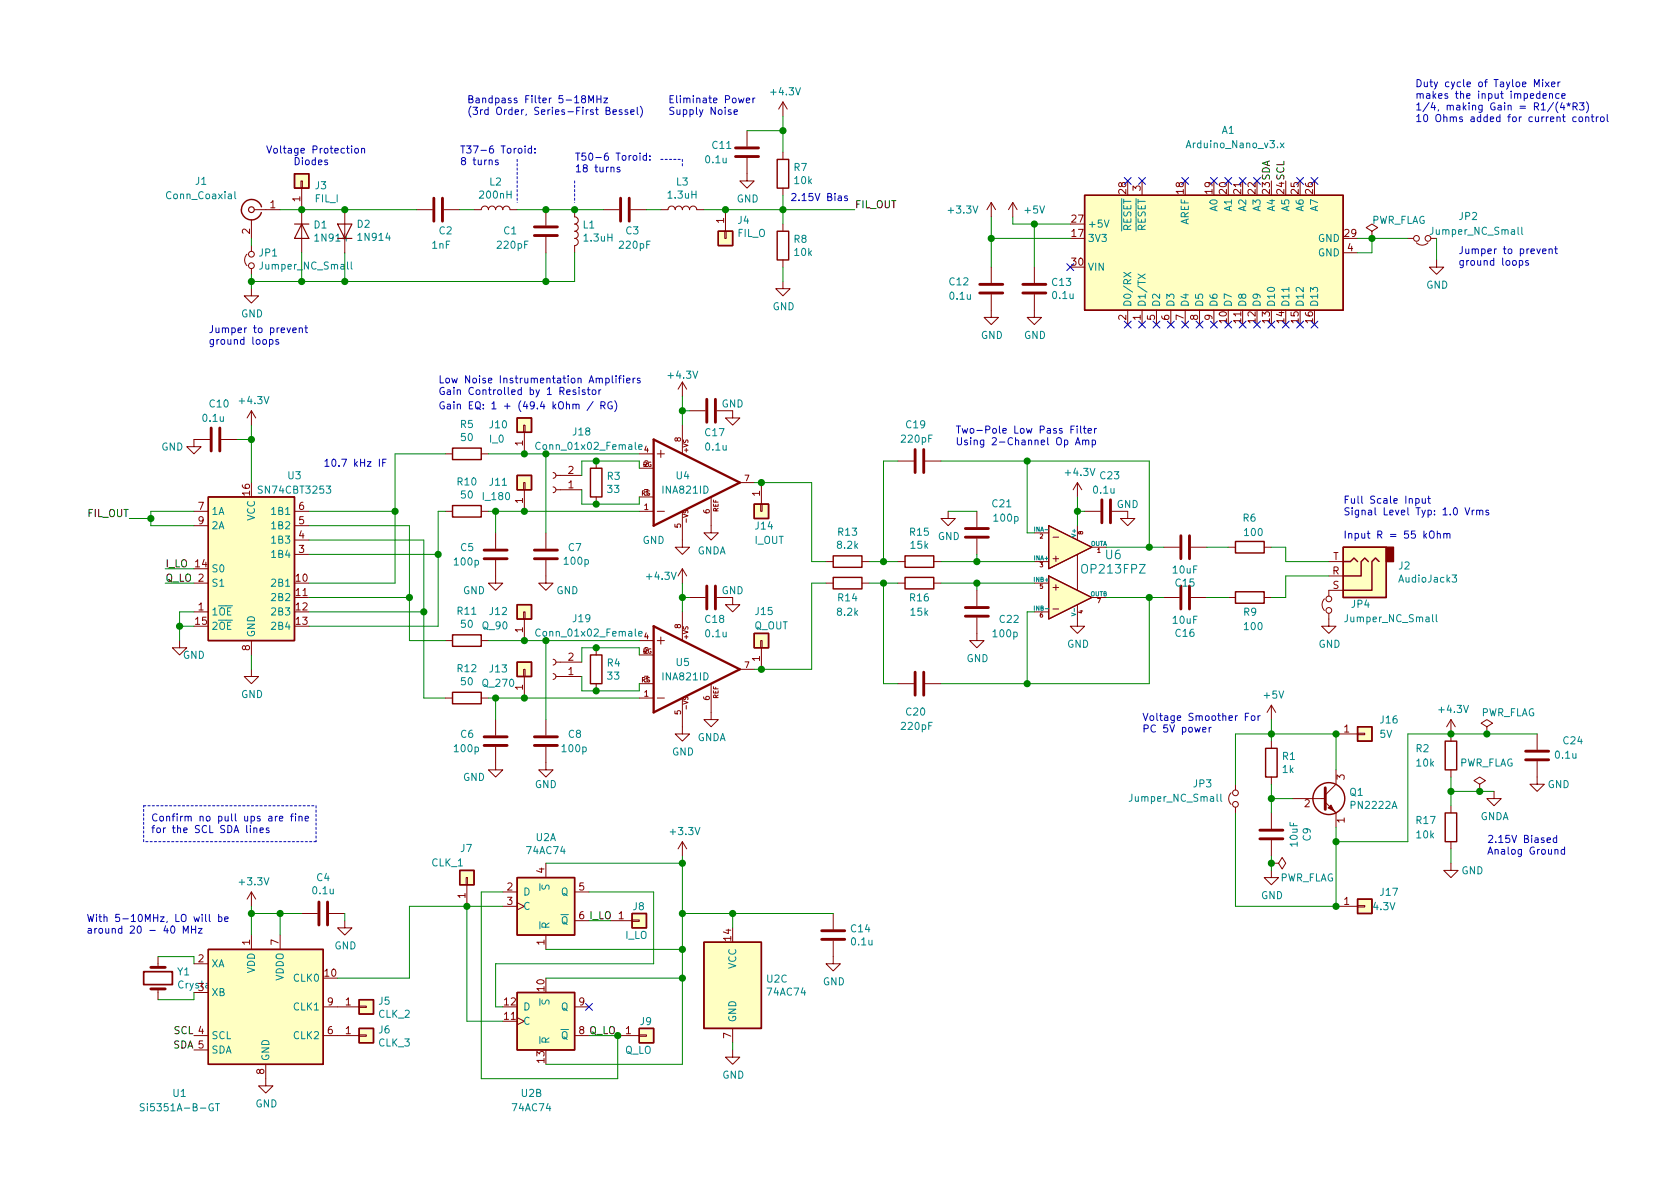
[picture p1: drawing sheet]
<svg xmlns="http://www.w3.org/2000/svg" width="297mm" height="210mm" viewBox="0 0 297 210" stroke-linecap="round" stroke-linejoin="round" font-family="sans-serif">
<g fill="none" stroke="#840000" stroke-width=".51">
<path d="M76.7 35v4.1M78.2 35v4.1M109.7 35v4.1M111.3 35v4.1M130 27.7h4.1M130 26.2h4.1M94.5 40.1h4.1M94.5 41.7h4.1M173.2 51.8h4.1M173.2 50.3h4.1M180.8 51.8h4.1M180.8 50.3h4.1"/>
<path d="M37.3 75.7v4.1M38.9 75.7v4.1M125 70.6v4.1M126.5 70.6v4.1M161.8 79.5v4.1M163.3 79.5v4.1M85.6 98.8h4.1M85.6 97.3h4.1M94.5 98.8h4.1M94.5 97.3h4.1M170.7 93.5h4.1M170.7 95h4.1"/>
<path d="M194.8 88.4v4.1M196.3 88.4v4.1M208.8 94.7v4.1M210.3 94.7v4.1M125 103.6v4.1M126.5 103.6v4.1M161.8 118.9v4M163.3 118.9v4M170.7 109h4.1M170.7 107.4h4.1M208.8 103.6v4.1M210.3 103.6v4.1"/>
<path d="M85.6 131.8h4.1M85.6 130.3h4.1M94.5 131.8h4.1M94.5 130.3h4.1M234.3 139.3v3.8M269.7 132.8h4.1M269.7 134.4h4.1M56.4 159.5v4.1M57.9 159.5v4.1M222.8 146.8h4M222.8 148.3h4M26.7 171.1h2.5"/>
<path d="M26.7 174.9h2.5M145.3 166.1h4.1M145.3 164.6h4.1"/>
</g>
<g fill="none" stroke="#840000" stroke-width=".18">
<path d="M138.4 18v2.6M138.4 18l-.7 1.3M138.4 18l.8 1.3M44.4 38.9v3.3M45 37.1h4.5M53.2 32h.3v1.3h-.3zM53.3 33.3v11.4M61 37.1v7.6M73.7 37.1h2.8M78.5 37.1h2.8M83.8 37.1h1.3a.63 .63 0 0 1 .6-.7 .63 .63 0 0 1 .7 .7 .63 .63 0 0 1 .6-.7 .63 .63 0 0 1 .6 .7 .63 .63 0 0 1 .7-.7 .63 .63 0 0 1 .6 .7 .63 .63 0 0 1 .6-.7 .63 .63 0 0 1 .7 .7h1.2M96.5 37.1v2.8"/>
<path d="M101.6 37.1v1.2a.63 .63 0 0 1 .6 .7 .63 .63 0 0 1-.6 .6 .63 .63 0 0 1 .6 .7 .63 .63 0 0 1-.6 .6 .63 .63 0 0 1 .6 .6 .63 .63 0 0 1-.6 .7 .63 .63 0 0 1 .6 .6 .63 .63 0 0 1-.6 .6v1.3M106.7 37.1h2.8M111.5 37.1h2.8M116.8 37.1h1.3a.63 .63 0 0 1 .6-.7 .63 .63 0 0 1 .7 .7 .63 .63 0 0 1 .6-.7 .63 .63 0 0 1 .6 .7 .63 .63 0 0 1 .7-.7 .63 .63 0 0 1 .6 .7 .63 .63 0 0 1 .7-.7 .63 .63 0 0 1 .6 .7h1.3M128.3 37.1v3.8M132.1 27.9v4.1h1.2l-1.2 1.3-1.3-1.3h1.3M132.1 23.1v2.8M138.4 26.9v1.3M138.4 33.3v1.2M138.4 39.6v1.3M175.3 35.8v2.5M175.3 35.8l-.8 1.3"/>
<path d="M175.3 35.8l.7 1.3M179.1 35.8l-.8 1.3M179.1 35.8v2.5M179.1 35.8l.7 1.3M201.9 32v2.5M43.7 45a1.41 1.41 0 0 0 0 2M44.4 51v1.3h1.3l-1.3 1.3-1.2-1.3h1.2M44.4 43.4v1M44.4 47.5v1M96.5 41.9v2.8M128.1 40.9h.3v1.3h-.3zM138.4 49.8v1.2h1.3l-1.3 1.3-1.2-1.3h1.2"/>
<path d="M138.4 46v1.2M175.3 52.1v4h1.2l-1.2 1.3-1.3-1.3h1.3M175.3 47.2v2.8M182.9 52.1v4h1.2l-1.2 1.3-1.3-1.3h1.3M182.9 47.2v2.8M199.4 54.9v2.5M201.9 54.9v2.5M204.5 54.9v2.5M207 54.9v2.5M209.5 54.9v2.5M212.1 54.9v2.5M214.6 54.9v2.5"/>
<path d="M237.5 44.7h2.5M242.6 40.9l1-.6-1-.7-1 .7 1 .6v1.3M242.6 42.2h.1M248.9 42.2h1M250.4 42.9a1.41 1.41 0 0 0 2.1 0M254 46v1.2h1.3l-1.3 1.3-1.3-1.3h1.3M37.1 77.7h-2.8v1.3h1.3l-1.3 1.3-1.3-1.3h1.3M39.1 77.7h2.8M44.4 72.6v2.6M44.4 72.6l-.7 1.3M44.4 72.6l.8 1.3M92.6 75.2h.2v1.2h-.2z"/>
<path d="M92.7 76.4v3.9M116.8 79.6v1.3M120.6 67.6v2.5M120.6 75.2v5.1M120.6 67.6l-.7 1.2M120.6 67.6l.8 1.2M121.9 72.6h2.8M126.7 72.6h2.8v1.3h1.3l-1.3 1.3-1.2-1.3h1.2M34.3 90.4h2.5M34.3 93h2.5M52.1 90.4h2.5M52.1 98h2.5"/>
<path d="M52.1 95.5h2.5M52.1 93h2.5M78.7 80.3h1.3M78.7 90.4h1.3M85.1 80.3h1.3M85.1 90.4h1.3M87.6 99.1v4h1.3l-1.3 1.3-1.2-1.3h1.2M87.6 94.2v2.8M92.6 85.3h.2v1.3h-.2zM92.7 86.6v3.8M96.5 99.1v4h1.3l-1.3 1.3-1.3-1.3h1.3M96.5 94.2v2.8"/>
<path d="M97.8 83.6l.3 .1 .2 .3-.1 .4-.4 .2M97.8 86.1l.3 .1 .2 .3-.1 .4-.4 .2M98.3 84.1h4.6M98.3 86.6h4.6M105.4 81.5v1.3M105.4 87.9v1.2M113 80.3h2.6M113 90.4h2.6M113 82.8h2.6M113 87.9h2.6M116.2 80.3h1.3M116.2 90.4h1.3"/>
<path d="M120.6 90.4v6.4h1.3l-1.3 1.2-1.2-1.2h1.2M125.7 87.9v6.3h1.3l-1.3 1.3-1.2-1.3h1.2M130.8 85.3h2.5M134.5 89.1h.2v1.3h-.2zM134.6 85.3v3.8M146 99.3h1.3M152.4 99.3h1.3M158.7 81.5h2.8M158.7 99.3h1.3M163.6 81.5h2.8M165.1 99.3h1.3M167.6 90.4v1.3h1.3l-1.3 1.3-1.2-1.3h1.2"/>
<path d="M172.7 90.4v2.8M172.7 95.2v2.8M182.9 94.2h2.5M182.9 99.3h2.5M190.5 85.3v2.6M190.5 93v2.5M190.5 98v6.4M190.5 85.3l-.8 1.3M190.5 85.3l.8 1.3M191.8 90.4h2.8M193 96.8h2.6M196.6 90.4h2.8v1.3h1.3l-1.3 1.3-1.3-1.3h1.3"/>
<path d="M205.7 96.8h2.8M210.6 96.8h2.8M217.2 96.8h1.2M223.5 96.8h1.3M234.9 99.3h2.6M31.7 113.3v1.2h1.3l-1.3 1.3-1.2-1.3h1.2M34.3 103.1h2.5M34.3 108.2h2.5M44.4 118.4v1.2h1.3l-1.3 1.3-1.2-1.3h1.2M44.4 113.3v2.5M52.1 113.3h.1M78.7 113.3h1.3"/>
<path d="M85.1 113.3h1.3M92.6 108.2h.2v1.3h-.2zM92.6 118.4h.2v1.2h-.2zM92.7 109.5v3.8M92.7 119.6v3.8M97.8 116.6l.3 .1 .2 .3-.1 .4-.4 .2M97.8 119.1l.3 .1 .2 .3-.1 .5-.4 .1M98.3 117.1h4.6M98.3 119.6h4.6M105.4 114.5v1.3M113 113.3h2.6M113 115.8h2.6"/>
<path d="M116.2 113.3h1.3M116.8 112.6v1.3M120.6 100.6v2.5M120.6 108.2v5.1M120.6 100.6l-.7 1.2M120.6 100.6l.8 1.2M121.9 105.7h2.8M126.7 105.7h2.8v1.2h1.3l-1.3 1.3-1.2-1.3h1.2M130.8 118.4h2.5M134.5 113.3h.2v1.2h-.2zM134.6 114.5v3.9M146 103.1h1.3"/>
<path d="M152.4 103.1h1.3M158.7 103.1h1.3M165.1 103.1h1.3M172.7 109.2v4.1h1.3l-1.3 1.2-1.3-1.2h1.3M172.7 104.4v2.8M182.9 103.1h2.5M182.9 108.2h2.5M190.5 106.9v3.8h1.3l-1.3 1.3-1.3-1.3h1.3M193 105.7h2.6M205.7 105.7h2.8M210.6 105.7h2.8M217.2 105.7h1.2"/>
<path d="M223.5 105.7h1.3M234.2 105.9a1.41 1.41 0 0 0 0 2M234.9 108.5v2.2h1.3l-1.3 1.3-1.2-1.3h1.2M234.9 101.8h2.6M237.5 104.4h-2.6v1M78.7 123.4h1.3M85.1 123.4h1.3M87.6 132.1v4h1.3l-1.3 1.3-1.2-1.3h1.2M87.6 127.2v2.8M96.5 132.1v4h1.3l-1.3 1.3-1.3-1.3h1.3M96.5 127.2v2.8M105.4 120.9v1.3"/>
<path d="M113 120.9h2.6M113 123.4h2.6M116.2 123.4h1.3M120.6 123.4v6.4h1.3l-1.3 1.3-1.2-1.3h1.2M125.7 120.9v6.3h1.3l-1.3 1.3-1.2-1.3h1.2M158.7 120.9h2.8M163.6 120.9h2.8M218.4 138.7v1M224.8 124.7v2.5M224.8 131.1v1.2M224.8 137.4v1.3M224.8 124.7l-.8 1.3"/>
<path d="M224.8 124.7l.8 1.3M236.2 136.1v2.6l-1.9 1.9M236.2 129.8h3.8M240 129.7h1.3v.2h-1.3zM256.5 127.2v3.9M256.5 136.1v1.3M256.5 127.2l-.7 1.3M256.5 127.2l.8 1.3M261.6 138.7l1-.7-1-.6-1 .6 1 .7v1.2M261.6 139.9h.1M262.9 128.5l1-.6-1-.7-1 .7 1 .6v1.3M262.9 129.8h.1"/>
<path d="M264.2 139.9v1.3h1.2l-1.2 1.3-1.3-1.3h1.3M271.8 134.6v4.1h1.2l-1.2 1.2-1.3-1.2h1.3M271.8 129.8v2.8M44.4 157.7v2.6M44.4 157.7l-.7 1.3M44.4 157.7l.8 1.3M82.4 155.2h.3v1.3h-.3zM82.5 156.5v3.8M88.9 157.7h2.5M91.4 159.6l1.3 .7-1.3 .6M96.5 152.6v2.6M101.6 157.7h2.5"/>
<path d="M120.6 148.8l-.7 1.3M120.6 148.8v2.6M120.6 148.8l.8 1.3M217.7 140.2a1.41 1.41 0 0 0 0 2M218.4 142.7v1.1M224.8 153.9v1.3h1.3l-1.3 1.3-1.3-1.3h1.3M224.8 152.6h1.3l.6-1 .6 1-.6 1.1-.6-1.1M224.8 152.6h.1M224.8 143.8v2.8M224.8 148.6v2.8M228.6 141.2h5.7M234.3 141.9l1.9 1.9v2.5"/>
<path d="M235.6 143.1l.5 .5M256.5 152.6v1.3h1.3l-1.3 1.3-1.2-1.3h1.2M256.5 142.5v1.3M256.5 148.8v1.3M27.9 169.2v1.9M27.9 174.9v1.9M34.3 170.4h2.5M44.4 165.3v2.6M49.5 165.3v2.6M53.3 161.5h2.8M57.1 178h6.4M58.2 161.5h2.8"/>
<path d="M61 162.8v1.3h1.2l-1.2 1.2-1.3-1.2h1.3M63.5 177.9h1.3v.3h-1.3zM88.9 160.3h2.5M91.4 180l1.3 .6-1.3 .6M96.5 165.3v2.6M101.6 178h2.5M101.6 162.8h2.5M107.9 162.8h3.9M111.8 162.7h1.2v.2h-1.2zM147.3 166.4v4h1.3l-1.3 1.3-1.3-1.3h1.3M147.3 161.5v2.8M236.2 160.3h3.8"/>
<path d="M240 160.1h1.3v.3h-1.3zM34.3 183.1h2.5M34.3 185.7h2.5M47 188.2v3.8h1.3l-1.3 1.3-1.3-1.3h1.3M57.1 183.1h6.4M63.5 183h1.3v.3h-1.3zM101.6 183.1h2.5M109.2 183.1h3.8M113 183h1.3v.3h-1.3zM129.5 185.7v1.2h1.3l-1.3 1.3-1.2-1.3h1.2M129.5 181.9v2.5"/>
<circle cx="44.5" cy="47" r=".51"/>
<circle cx="44.5" cy="45" r=".51"/>
<circle cx="250.4" cy="42.2" r=".51"/>
<circle cx="252.5" cy="42.2" r=".51"/>
<circle cx="235" cy="105.9" r=".51"/>
<circle cx="235" cy="107.9" r=".51"/>
<circle cx="218.4" cy="142.2" r=".51"/>
<circle cx="218.4" cy="140.2" r=".51"/>
</g>
<g fill="none" stroke="#840000" stroke-width=".25">
<path d="M42.7 37.1a1.8 1.8 0 0 0 1.5 1.8 1.8 1.8 0 0 0 2-1.3M46.2 36.6a1.8 1.8 0 0 0-2-1.3 1.8 1.8 0 0 0-1.5 1.8M52.1 30.7h2.5v2.6h-2.5zM137.4 28.2h2v5.1h-2zM191.8 34.5h45.7v20.4h-45.7zM127 40.9h2.5v2.5h-2.5zM137.4 40.9h2v5.1h-2zM80 79.2h5.1v2.1h-5.1zM91.4 73.9h2.6v2.5h-2.6zM36.8 87.9h15.3v25.4h-15.3zM80 89.4h5.1v2h-5.1zM91.4 84.1h2.6v2.5h-2.6z"/>
<path d="M104.4 82.8h2v5.1h-2zM133.3 89.1h2.6v2.6h-2.6zM147.3 98.3h5.1v2h-5.1zM160 98.3h5.1v2h-5.1zM218.4 95.8h5.1v2h-5.1zM237.5 96.8h7.6v8.9h-7.6zM237.5 99.3h1.3l.6-.6 .6 .6M241.9 99.3l-.6-.6-.6 .6v2.5h-3.2M243.8 99.3l-.6-.6-.6 .6v5.1h-5.1M80 112.3h5.1v2h-5.1zM91.4 106.9h2.6v2.6h-2.6zM91.4 117.1h2.6v2.5h-2.6z"/>
<path d="M104.4 115.8h2v5.1h-2zM133.3 112h2.6v2.5h-2.6zM147.3 102.1h5.1v2h-5.1zM160 102.1h5.1v2h-5.1zM218.4 104.6h5.1v2.1h-5.1zM80 122.4h5.1v2.1h-5.1zM223.8 132.3h2v5.1h-2zM240 128.5h2.6v2.6h-2.6zM255.5 131.1h2.1v5h-2.1zM81.3 153.9h2.5v2.6h-2.5zM91.4 155.2h10.2v10.1h-10.2zM240 159h2.6v2.5h-2.6z"/>
<path d="M255.5 143.8h2.1v5h-2.1zM36.8 167.9h20.3v20.3h-20.3zM63.5 176.8h2.5v2.5h-2.5zM91.4 175.5h10.2v10.2h-10.2zM111.8 161.5h2.5v2.6h-2.5zM124.5 166.6h10.1v15.3h-10.1zM63.5 181.9h2.5v2.5h-2.5zM113 181.9h2.6v2.5h-2.6z"/>
<circle cx="234.9" cy="141.2" r="2.82"/>
</g>
<path d="M234.8 142.9l.5-.5 .5 1z" fill="#840000" stroke="#840000" stroke-width=".18"/>
<g fill="none" stroke="#008484" stroke-width=".18">
<path d="M41.5 33.9v1.1l.2 .1M195.2 38.9l.5 1.3 .4-1.3M226.4 25.3l.6 .8M227 25.3l-.6 .8M62.1 46.3v1.1l.2 .2M198.7 48.2l1.2 .8M199.9 48.2l-1.2 .8M201.2 48.5l1.3 .8M202.5 48.5l-1.3 .8M227.9 50.8v.7M269.1 40.2v1.1l.1 .1M95.5 78.3a.6 .6 0 0 0-.8 .5 .6 .6 0 0 0 .6 .7l.2-.2"/>
<path d="M112.9 79l.6-.1v-.2l-.4-.1-.2 .2 .1 .6h.5M95.5 111.3a.6 .6 0 0 0-.8 .5 .6 .6 0 0 0 .6 .7l.2-.1M112.9 112.1l.6-.1v-.3h-.4l-.2 .1 .1 .6h.5M253.9 108.7v1.1l.2 .2M256.7 101.7h.8l-.4 .5 .4 .1-.1 .6h-.5l-.2-.1M215.8 140.4v1.1l.2 .2M37.6 173.5v1l.1 .2M25.5 195.2h-.5l-.2 .1 .1 .4 .5 .2 .1 .3-.2 .2h-.5M38.1 195.2h.7M38.5 195.2v1.2"/>
</g>
<g fill="#ffffc2" stroke="#ffffc2" stroke-width=".18">
<path d="M191.8 34.5h45.7v20.4h-45.7z"/>
<path d="M113 181.9h2.6v2.5h-2.6z"/>
<path d="M91.4 84.1h2.6v2.5h-2.6z"/>
<path d="M91.4 106.9h2.6v2.6h-2.6z"/>
<path d="M91.4 117.1h2.6v2.5h-2.6z"/>
<path d="M133.3 89.1h2.6v2.6h-2.6z"/>
<path d="M133.3 112h2.6v2.5h-2.6z"/>
<path d="M63.5 176.8h2.5v2.5h-2.5z"/>
<path d="M63.5 181.9h2.5v2.5h-2.5z"/>
<path d="M81.3 153.9h2.5v2.6h-2.5z"/>
<path d="M111.8 161.5h2.5v2.6h-2.5z"/>
<path d="M185.4 101.8l7.6 3.9-7.6 3.8z"/>
<path d="M185.4 93l7.6 3.8-7.6 3.8z"/>
<path d="M36.8 87.9h15.3v25.4h-15.3z"/>
<path d="M52.1 30.7h2.5v2.6h-2.5z"/>
<path d="M124.5 166.6h10.1v15.3h-10.1z"/>
<path d="M127 40.9h2.5v2.5h-2.5z"/>
<path d="M91.4 73.9h2.6v2.5h-2.6z"/>
<path d="M240 159h2.6v2.5h-2.6z"/>
<path d="M240 128.5h2.6v2.6h-2.6z"/>
<path d="M91.4 175.5h10.2v10.2h-10.2z"/>
<path d="M36.8 167.9h20.3v20.3h-20.3z"/>
<path d="M237.5 96.8h7.6v8.9h-7.6z"/>
<path d="M91.4 155.2h10.2v10.1h-10.2z"/>
</g>
<g fill="none" stroke="#840000" stroke-width=".2">
<path d="M52.1 39.6h2.5M53.3 39.6l1.3 2.6h-2.5zM59.7 39.6h2.5l-1.2 2.6zM59.7 42.2h2.5M185.4 93l7.6 3.8-7.6 3.8zM185.4 101.8l7.6 3.9-7.6 3.8z"/>
<circle cx="44.5" cy="37.1" r=".51"/>
</g>
<path d="M115.6 77.7l15.2 7.6-15.2 7.7zM115.6 110.7l15.2 7.7-15.2 7.6z" fill="none" stroke="#840000" stroke-width=".41"/>
<path d="M25.4 171.8h5.1v2.3h-5.1z" fill="none" stroke="#840000" stroke-width=".3"/>
<path d="M245.1 96.8h1.3v2.5h-1.3z" fill="#840000" stroke="#840000" stroke-width=".25"/>
<path d="M91.4 28.2v7.6M101.6 32v3.8M116.8 28.2h3.8M120.6 28.2v1.3M25.4 142.5h30.5M25.4 148.8v-6.3M55.9 148.8h-30.5M55.9 142.5v6.3" fill="none" stroke="#0000c2" stroke-width=".18" stroke-dasharray=".4 .4"/>
<g fill="none" stroke="#008400" stroke-width=".18">
<path d="M49.5 37.1h24.2M81.3 37.1h2.5M91.4 37.1h15.3M114.3 37.1h2.5M124.5 37.1h26.6M132.1 23.1h6.3M138.4 20.6v6.3M138.4 34.5v5.1M175.3 38.3v8.9M179.1 38.3v1.3h10.1M182.9 39.6v7.6M44.4 42.2v1.2"/>
<path d="M44.4 48.5v2.5M53.3 44.7v5.1M61 44.7v5.1M96.5 44.7v5.1M101.6 44.7v5.1h-57.2M138.4 47.2v2.6M175.3 42.2h13.9M240 42.2h8.9M242.6 42.2v2.5h-2.6M254 42.2v3.8M41.9 77.7h2.5M44.4 75.2v10.1"/>
<path d="M120.6 70.1v5.1M120.6 72.6h1.3M22.9 91.7h3.8M34.3 90.4h-7.6v2.6h7.6M54.6 95.5h20.3v27.9h3.8M54.6 93h17.8v20.3h6.3M54.6 90.4h15.2M54.6 98h22.9M78.7 80.3h-8.9v22.8h-15.2M78.7 90.4h-1.2v20.3h-22.9M86.4 80.3h26.6M86.4 90.4h26.6"/>
<path d="M87.6 90.4v3.8M96.5 80.3v13.9M102.9 86.6v2.5h10.1v-1.2M113 82.8v-1.3h-10.1v2.6M133.3 85.3h10.2v14h2.5M153.7 99.3h5M158.7 81.5h-2.5v17.8M166.4 81.5h36.8v15.3M166.4 99.3h16.5M167.6 90.4h5.1M172.7 98v1.3M181.6 81.5v12.7h1.3"/>
<path d="M190.5 90.4h1.3M190.5 87.9v5.1M195.6 96.8h10.1M213.4 96.8h3.8M224.8 96.8h2.5v2.5h7.6M29.2 103.1h5.1M29.2 100.6h5.1M31.7 110.7h2.6M34.3 108.2h-2.6v5.1M44.4 115.8v2.6M54.6 105.7h17.8M54.6 108.2h20.3"/>
<path d="M86.4 113.3h26.6M96.5 113.3v13.9M102.9 119.6v2.6h10.1v-1.3M113 115.8v-1.3h-10.1v2.6M120.6 105.7h1.3M120.6 103.1v5.1M146 103.1h-2.5v15.3h-10.2M153.7 103.1h5M156.2 103.1v17.8h2.5M166.4 103.1h16.5M172.7 103.1v1.3M182.9 108.2h-1.3v12.7"/>
<path d="M195.6 105.7h10.1M203.2 105.7v15.2h-36.8M213.4 105.7h3.8M234.9 101.8h-7.6v3.9h-2.5M86.4 123.4h26.6M87.6 123.4v3.8M224.8 127.2v3.9M224.8 138.7v5.1M236.2 136.1v-6.3h-17.8v8.9M256.5 137.4v5.1M256.5 139.9h7.7M271.8 129.8h-22.9v19h-12.7"/>
<path d="M88.9 157.7h-3.8v33h24.1v-7.6h-5.1M96.5 152.6h24.1M104.1 157.7h11.5v12.7h-28v7.6h1.3M120.6 151.4v36.8h-24.1M218.4 143.8v16.5h17.8v-14M224.8 151.4v2.5M224.8 141.2h3.8M256.5 150.1v2.5M27.9 169.2h6.4v1.2M34.3 175.5v1.3h-6.4M44.4 160.3v5M44.4 161.5h8.9"/>
<path d="M49.5 161.5v3.8M61 161.5v1.3M82.5 160.3v20.3h6.4M88.9 160.3h-16.5v12.7h-12.7M96.5 173h24.1M96.5 167.9h24.1M104.1 162.8h3.8M120.6 161.5h26.7M129.5 161.5v2.6M129.5 184.4v1.3"/>
</g>
<g fill="none" stroke="#0000c2" stroke-width=".18">
<path d="M103 17.5l-.1-.2v-.3l.1-.1 .4 .1 .1 .3-.6 .2-.1 .2v.3l.2 .2 .4-.1 .1-.1v-.4l-.2-.1M104.1 18.2v-1.3l.4 .9 .4-.9v1.3M105.5 16.9v1.3M105.5 17.5h.7M106.2 16.9v1.3M106.8 17.3h.6l-.6 .9h.6M107.2 19.6l.5-.1 .1-.4-.6-.1v1.2h.4l.3-.2v-.2l-.3-.2M108.4 19.8l.6-.1-.1-.2-.3-.1-.2 .2v.6h.5M110 19.5l-.3-.1-.2 .2v.2l.5 .1v.3h-.5M111 19.5l-.3-.1-.2 .2 .1 .2 .4 .1v.3h-.5M111.5 19.8l.6-.1v-.2l-.4-.1-.2 .2 .1 .6h.5M112.7 19v1.1l.2 .1"/>
<path d="M113.2 18.8a1.4 1.4 0 0 1 0 1.9M129.2 19.5l-.3-.1-.1 .2v.2l.4 .1v.3h-.4M129.8 19.8l.6-.1-.1-.2-.3-.1-.2 .2v.6h.5M130.6 17.3l.2 .9 .3-.6 .2 .6 .2-.9M132 17.7l.6-.1-.1-.2-.3-.1-.2 .2v.6h.5M133.1 17.3v.9M133.5 17.3l-.3 .1-.1 .2M271.3 15.3v-1.2l.4 .9 .4-.9v1.2M272.7 14.1v.1M272.7 14.5v.8M272.8 17l.6-.1v-.3h-.4l-.2 .1 .1 .6h.5M273.2 14.5l.7 .8"/>
<path d="M273.9 14.5l-.7 .8M274 16.7l.1-.1h.3l.1 .8M274 16.6v.8M274.3 14.9l.6-.1v-.3h-.4l-.2 .2 .1 .6h.5M274.7 18.1l-1.1 1.7M275.5 18a1.47 1.47 0 0 0 0 1.9M275.5 14.5v.8M275.7 16.6h-.4l-.2 .2 .1 .5h.5M275.8 14.5l-.3 .2M276.1 17l.6-.1v-.3h-.4l-.2 .1 .1 .6h.5M276.2 18.1l-.3 .9h.8M276.5 18.6v.9"/>
<path d="M277 18.4l.3 .1 .3-.1M277.2 18.7l.1-.2 .2 .2M277.3 18.2v.3M278.1 18.8h.6l.2-.2-.1-.3-.2-.1h-.5v1.3M278.4 18.8l.5 .7M279.3 18.2h.8l-.4 .5 .3 .1v.6l-.5 .1-.2-.2M280.5 18a1.47 1.47 0 0 1 0 1.9M55.8 28.3h-.4l-.2 .2 .1 .6h.5M55.8 27.9v1.2M56.3 28.7l.6-.1-.1-.3h-.3l-.2 .2 .1 .6h.4M57.9 28.3h-.3l-.2 .2 .1 .1 .4 .2v.3h-.5M62.2 25.8v.1"/>
<path d="M62.2 26.2v.9M62.8 26.3l.3-.1 .2 .2v.6l-.3 .1-.3-.3zM63.9 26.4l.2-.2 .3 .1 .1 .8M63.9 26.2v.9M88.1 28.3h-.3l-.2 .2v.1l.5 .2v.3h-.5M92.8 25.8v.1M92.8 26.2v.9M94 26.3l-.4-.1-.2 .3 .1 .5h.5M94 25.8v1.3M94.6 26.9v.2M94.6 26.3v.1M108 29.7l.2-.1h.3l.1 .8"/>
<path d="M109.6 29.6h-.3l-.2 .1 .1 .2 .4 .1v.3h-.5M113.2 27.1v.1M113.2 27.5v.8M114.3 27.6l-.4-.1-.2 .2 .1 .6h.5M114.3 27.1v1.2M114.9 28.2v.1M114.9 27.6v.1M149.8 34.7l-.3-.1-.2 .2 .1 .2 .4 .1v.3h-.5M278.7 20.7h-.4l-.2 .2 .1 .6h.5M279.3 20.7h.3l.2 .2-.1 .6h-.3l-.2-.1zM280.4 20.8l.1-.1h.3l.1 .8M280.4 20.7v.8"/>
<path d="M281.3 20.7h.5M281.5 20.2v1.1l.3 .2M282.2 20.7v.8M282.6 20.7l-.4 .2M283.1 20.7h.3l.2 .2-.1 .6h-.3l-.2-.1zM284.2 20.2v1.1l.2 .2M51.8 58.4l.6-.1-.1-.3h-.4l-.1 .2v.6h.5M52.9 58.1l.2-.1h.3l.1 .8M52.9 58v.8M53.9 58h.5M54.1 57.6v1l.3 .2M268.6 46.1h.4l.2 .2-.1 .6h-.5"/>
<path d="M268.6 46.1v1.2M270.2 46.1h-.3l-.2 .1 .1 .2 .4 .2v.3h-.5M272.7 44.4l.7-.1-.1-.2-.4-.1-.2 .2 .1 .6h.5M273.9 44.1l.2-.1 .3 .1v.8M273.9 44v.9M274.9 44h.5M275.1 43.6v1.1l.3 .2M47.7 60.1l.3-.1 .3 .3-.2 .5h-.4M47.7 60v1.3M49.2 60.1l-.3-.1-.2 .2 .1 .2 .4 .1v.3h-.5M101.8 69l-.3-.1-.2 .2 .1 .2 .4 .1v.3h-.5M102.4 68.9v.9"/>
<path d="M103.4 69l-.3-.1-.2 .2 .1 .2 .4 .1v.3h-.5M103.8 68.9h.5M104 68.5v1.1l.3 .2M104.8 69l.3-.1 .3 .3-.2 .5-.3 .1-.2-.2zM104.9 71l-1.1 1.6M105.9 68.9v.9M106.2 71.7l.7-.1v-.4l-.1-.2h-.6v1.3M106.2 68.9l-.3 .3M106.6 71.7l.4 .6M107.1 66.9h.4l.2 .2-.1 .6h-.5M108.2 71.1a.59 .59 0 0 0-.7 .6 .59 .59 0 0 0 .7 .6l.1-.5h-.3M108.3 66.4v1.1l.1 .2"/>
<path d="M108.7 70.9a1.47 1.47 0 0 1 0 1.9M108.9 66.4v.2M108.9 66.9v.8M109.3 66.9h.5M109.8 66.4l-.3 .2v1.1M110.3 66.4v.2M110.3 66.9v.8M110.8 67.3l.6-.1-.1-.3h-.3l-.2 .2v.6h.5M111.9 66.9v.8M112.3 66.9l-.4 .2M113.2 66.9h-.3l-.2 .2v.1l.5 .2v.3h-.5M189.4 75.9h.4"/>
<path d="M190 75.3h-.6v1.3M190.1 78.7l.5-1.3 .4 1.3M190.3 78.3h.6M190.4 75.3v.2M190.4 75.8v.8M191.1 75.3v1.1l.1 .2M191.4 77.9l.2-.1 .3 .1v.8M191.4 77.8v.9M191.5 75.8h.5M191.7 75.3v1.1l.3 .2M191.9 78l.2-.2 .3 .1 .1 .8M192.4 76.2l.6-.1-.1-.3h-.3l-.2 .1v.6h.5"/>
<path d="M193.1 77.9l.4-.1 .2 .2-.1 .6h-.5M193.1 77.8v1.3M193.5 75.8v.8M193.9 75.8l-.4 .2M67.1 81.2v1.3M67.7 81.8h.4M68.3 81.2h-.6v1.3M250.3 88.2h.4l.2 .2-.1 .5h-.5M250.3 88.2v1.2M251.5 88.2v.7l.3 .1 .2-.1M252 88.2v.8M252.4 88.2h.5"/>
<path d="M252.6 87.7v1.1l.3 .2M252.9 94l.1-.1a.44 .44 0 0 1 .6 .4l-.1 .7-.2 .2-.4-.1a.93 .93 0 0 1 0-1.1zM254.1 94.5l.2-.2 .3 .1 .1 .8M254.1 93.9v1.3M255.3 94.5l.1-.2 .4 .1v.8M255.3 94.3v.9M255.8 94.5l.2-.2 .3 .1 .1 .8M259 89.8l.4 1.3 .5-1.3M260.3 90.2v.9M260.7 90.2l-.4 .2M261.1 90.3l.2-.1 .3 .1v.8M261.1 90.2v.9"/>
<path d="M261.6 90.4l.2-.2 .3 .1 .1 .8M263.2 90.3l-.3-.1-.2 .2 .1 .2 .4 .1v.3h-.5M212.6 129l.6-.1v-.2l-.4-.1-.2 .2 .1 .6h.5M213.8 128.6v.9M214.1 128.6l-.3 .2M220.2 126.7h.4M220.8 126.1h-.6v1.3M221.3 126.6h.3l.3 .2-.1 .5-.3 .1-.2-.1zM222.4 126.6v.8M222.8 126.6l-.4 .2M44.9 146.5l.2-.1 .3 .1v.7M44.9 146.4v.8"/>
<path d="M46 146.8l.6-.1-.1-.2-.3-.1-.2 .2v.6h.5M47.5 146.5l-.3-.1-.1 .2v.2l.4 .1v.3h-.4M49 144.3l-.3 .3M49.4 144.7l.6-.1v-.2l-.4-.1-.2 .2 .1 .6h.5M51.4 144.3h.4M51.8 143.9l-.3 .2v1.1M52.2 143.9v.1M52.2 144.3v.9M52.9 144.5l.1-.2 .3 .1 .1 .8M52.9 144.3v.9M53.9 144.7l.7-.1-.1-.2-.4-.1-.2 .2 .1 .6h.5M273.5 148.6l.6-.1v-.3h-.4l-.2 .1 .1 .6h.5"/>
<path d="M274.9 150.3l.2-.1 .3 .1 .1 .7M275.2 148.2h-.3l-.3 .2 .2 .5h.4M275.2 147.7v1.3M276.6 150.3l-.3-.1-.3 .2 .1 .6h.5M276.6 149.8v1.2M32.4 165v-1.3l.4 1 .5-1v1.3M33.9 163.7v1.3M33.9 164.4h.7M34.6 163.7v1.3M35.1 164.2h.6l-.6 .8h.6M35.7 161.7v.1M36.3 161.7v1.1l.2 .2"/>
<path d="M37 161.7v1.1l.2 .2M38.7 162.2l.3-.1 .2 .3-.1 .5h-.4M38.7 161.7v1.3M39.7 162.5l.6-.1v-.2l-.4-.1-.2 .2 .1 .6h.5"/>
</g>
<g fill="#008400" stroke="#008400" stroke-width=".25">
<circle cx="120.7" cy="167.9" r=".51"/>
<circle cx="105.4" cy="114.5" r=".51"/>
<circle cx="236.2" cy="160.3" r=".51"/>
<circle cx="44.5" cy="161.5" r=".51"/>
<circle cx="236.2" cy="129.8" r=".51"/>
<circle cx="105.4" cy="122.2" r=".51"/>
<circle cx="262.9" cy="129.8" r=".51"/>
<circle cx="87.6" cy="123.4" r=".51"/>
<circle cx="61" cy="49.8" r=".51"/>
<circle cx="96.5" cy="49.8" r=".51"/>
<circle cx="256.5" cy="129.8" r=".51"/>
<circle cx="261.6" cy="139.9" r=".51"/>
<circle cx="49.5" cy="161.5" r=".51"/>
<circle cx="105.4" cy="81.5" r=".51"/>
<circle cx="256.5" cy="139.9" r=".51"/>
<circle cx="120.7" cy="173" r=".51"/>
<circle cx="120.7" cy="152.6" r=".51"/>
<circle cx="120.7" cy="161.5" r=".51"/>
<circle cx="61" cy="37.1" r=".51"/>
<circle cx="96.5" cy="113.3" r=".51"/>
<circle cx="105.4" cy="89.1" r=".51"/>
<circle cx="82.6" cy="160.3" r=".51"/>
<circle cx="190.5" cy="90.4" r=".51"/>
<circle cx="134.6" cy="118.4" r=".51"/>
<circle cx="92.7" cy="123.4" r=".51"/>
<circle cx="26.7" cy="91.7" r=".51"/>
<circle cx="92.7" cy="113.3" r=".51"/>
<circle cx="92.7" cy="90.4" r=".51"/>
<circle cx="92.7" cy="80.3" r=".51"/>
<circle cx="129.5" cy="161.5" r=".51"/>
<circle cx="242.6" cy="42.2" r=".51"/>
<circle cx="96.5" cy="80.3" r=".51"/>
<circle cx="224.8" cy="141.2" r=".51"/>
<circle cx="156.2" cy="103.1" r=".51"/>
<circle cx="156.2" cy="99.3" r=".51"/>
<circle cx="44.5" cy="77.7" r=".51"/>
<circle cx="181.6" cy="120.9" r=".51"/>
<circle cx="181.6" cy="81.5" r=".51"/>
<circle cx="224.8" cy="152.6" r=".51"/>
<circle cx="172.7" cy="103.1" r=".51"/>
<circle cx="87.6" cy="90.4" r=".51"/>
<circle cx="134.6" cy="85.3" r=".51"/>
<circle cx="77.5" cy="98" r=".51"/>
<circle cx="74.9" cy="108.2" r=".51"/>
<circle cx="72.4" cy="105.7" r=".51"/>
<circle cx="109.2" cy="183.1" r=".51"/>
<circle cx="69.9" cy="90.4" r=".51"/>
<circle cx="120.7" cy="72.6" r=".51"/>
<circle cx="120.7" cy="105.7" r=".51"/>
<circle cx="128.3" cy="37.1" r=".51"/>
<circle cx="138.4" cy="37.1" r=".51"/>
<circle cx="53.3" cy="37.1" r=".51"/>
<circle cx="31.8" cy="110.7" r=".51"/>
<circle cx="53.3" cy="49.8" r=".51"/>
<circle cx="44.5" cy="49.8" r=".51"/>
<circle cx="236.2" cy="148.8" r=".51"/>
<circle cx="175.3" cy="42.2" r=".51"/>
<circle cx="203.2" cy="105.7" r=".51"/>
<circle cx="182.9" cy="39.6" r=".51"/>
<circle cx="203.2" cy="96.8" r=".51"/>
<circle cx="138.4" cy="23.1" r=".51"/>
<circle cx="172.7" cy="99.3" r=".51"/>
<circle cx="224.8" cy="129.8" r=".51"/>
<circle cx="101.6" cy="37.1" r=".51"/>
<circle cx="96.5" cy="37.1" r=".51"/>
</g>
<g fill="none" stroke="#000084" stroke-width=".18">
<path d="M198.8 31.4l1.2 1.2M200 31.4l-1.2 1.2M201.3 31.4l1.2 1.2M202.5 31.4l-1.2 1.2M208.9 31.4l1.3 1.2M210.2 31.4l-1.3 1.2M214 31.4l1.2 1.2M215.2 31.4l-1.2 1.2M216.6 31.4l1.2 1.2M217.8 31.4l-1.2 1.2M219.1 31.4l1.2 1.2M220.3 31.4l-1.2 1.2"/>
<path d="M221.6 31.4l1.3 1.2M222.9 31.4l-1.3 1.2M229.3 31.4l1.2 1.2M230.5 31.4l-1.2 1.2M231.8 31.4l1.2 1.2M233 31.4l-1.2 1.2M188.6 46.6l1.2 1.2M189.8 46.6l-1.2 1.2M198.8 56.8l1.2 1.2M200 56.8l-1.2 1.2M201.3 56.8l1.2 1.2M202.5 56.8l-1.2 1.2"/>
<path d="M203.9 56.8l1.2 1.2M205.1 56.8l-1.2 1.2M206.4 56.8l1.2 1.2M207.6 56.8l-1.2 1.2M208.9 56.8l1.3 1.2M210.2 56.8l-1.3 1.2M211.5 56.8l1.2 1.2M212.7 56.8l-1.2 1.2M214 56.8l1.2 1.2M215.2 56.8l-1.2 1.2M216.6 56.8l1.2 1.2M217.8 56.8l-1.2 1.2"/>
<path d="M219.1 56.8l1.2 1.2M220.3 56.8l-1.2 1.2M221.6 56.8l1.3 1.2M222.9 56.8l-1.3 1.2M224.2 56.8l1.2 1.2M225.4 56.8l-1.2 1.2M226.7 56.8l1.2 1.2M227.9 56.8l-1.2 1.2M229.3 56.8l1.2 1.2M230.5 56.8l-1.2 1.2M231.8 56.8l1.2 1.2M233 56.8l-1.2 1.2"/>
<path d="M103.5 177.4l1.2 1.3M104.7 177.4l-1.2 1.3"/>
</g>
<g font-size="2.1" fill="#008484">
<text x="191.5" y="101.4">OP213FPZ</text>
<text x="195.5" y="98.9">U6</text>
</g>
<g font-size="1.8" fill="#008484">
<text x="136.5" y="16.9">+4.3V</text>
<text x="216.1" y="23.7">A1</text>
<text x="124.9" y="28.9">0.1u</text>
<text x="126" y="26.3">C11</text>
<text x="210.1" y="26.2">Arduino_Nano_v3.x</text>
<text x="29.7" y="35.2">Conn_Coaxial</text>
<text x="34.6" y="32.7">J1</text>
<text x="55.7" y="35.8">FIL_I</text>
<text x="55.8" y="33.5">J3</text>
<text x="85" y="35.1">200nH</text>
<text x="86.6" y="32.8">L2</text>
<text x="118.2" y="35.1">1.3uH</text>
<text x="119.6" y="32.8">L3</text>
<text x="130.3" y="35.8">GND</text>
<text x="140.4" y="30.2">R7</text>
<text x="140.5" y="32.6">10k</text>
<text x="55.5" y="40.4">D1</text>
<text x="63.2" y="40.3">D2</text>
<text x="77.7" y="41.4">C2</text>
<text x="89.1" y="41.4">C1</text>
<text x="103.1" y="40.4">L1</text>
<text x="110.7" y="41.4">C3</text>
<text x="130.4" y="41.9">FIL_O</text>
<text x="130.5" y="39.6">J4</text>
<text x="167.8" y="37.8">+3.3V</text>
<text x="181.3" y="37.8">+5V</text>
<text x="192.3" y="40.3">+5V</text>
<text x="200" y="40.9" transform="rotate(-90 200 40.9)">RESET</text>
<text x="202.6" y="40.9" transform="rotate(-90 202.6 40.9)">RESET</text>
<text x="210.2" y="39.9" transform="rotate(-90 210.2 39.9)">AREF</text>
<text x="215.3" y="37.3" transform="rotate(-90 215.3 37.3)">A0</text>
<text x="217.8" y="37.3" transform="rotate(-90 217.8 37.3)">A1</text>
<text x="220.3" y="37.3" transform="rotate(-90 220.3 37.3)">A2</text>
<text x="222.9" y="37.3" transform="rotate(-90 222.9 37.3)">A3</text>
<text x="225.4" y="37.3" transform="rotate(-90 225.4 37.3)">A4</text>
<text x="228" y="37.3" transform="rotate(-90 228 37.3)">A5</text>
<text x="230.5" y="37.3" transform="rotate(-90 230.5 37.3)">A6</text>
<text x="233" y="37.3" transform="rotate(-90 233 37.3)">A7</text>
<text x="242.4" y="39.6">PWR_FLAG</text>
<text x="253.3" y="41.5">Jumper_NC_Small</text>
<text x="258" y="38.9">JP2</text>
<text x="45.9" y="45.4">JP1</text>
<text x="46.3" y="47.7">Jumper_NC_Small</text>
<text x="55.9" y="42.7">1N914</text>
<text x="63.5" y="42.6">1N914</text>
<text x="76.4" y="44">1nF</text>
<text x="88.1" y="44">220pF</text>
<text x="103.4" y="42.7">1.3uH</text>
<text x="109.7" y="44">220pF</text>
<text x="140.4" y="42.9">R8</text>
<text x="140.5" y="45.3">10k</text>
<text x="192.3" y="42.8">3V3</text>
<text x="192.3" y="47.9">VIN</text>
<text x="233" y="42.8">GND</text>
<text x="233" y="45.3">GND</text>
<text x="167.9" y="50.5">C12</text>
<text x="168" y="53">0.1u</text>
<text x="186.1" y="50.6">C13</text>
<text x="186.2" y="52.9">0.1u</text>
<text x="252.2" y="51">GND</text>
<text x="42.6" y="56.1">GND</text>
<text x="136.6" y="54.9">GND</text>
<text x="173.4" y="59.9">GND</text>
<text x="181.1" y="59.9">GND</text>
<text x="200" y="54.4" transform="rotate(-90 200 54.4)">D0/RX</text>
<text x="202.6" y="54.4" transform="rotate(-90 202.6 54.4)">D1/TX</text>
<text x="205.1" y="54.4" transform="rotate(-90 205.1 54.4)">D2</text>
<text x="207.6" y="54.4" transform="rotate(-90 207.6 54.4)">D3</text>
<text x="210.2" y="54.4" transform="rotate(-90 210.2 54.4)">D4</text>
<text x="212.7" y="54.4" transform="rotate(-90 212.7 54.4)">D5</text>
<text x="215.3" y="54.4" transform="rotate(-90 215.3 54.4)">D6</text>
<text x="217.8" y="54.4" transform="rotate(-90 217.8 54.4)">D7</text>
<text x="220.3" y="54.4" transform="rotate(-90 220.3 54.4)">D8</text>
<text x="222.9" y="54.4" transform="rotate(-90 222.9 54.4)">D9</text>
<text x="225.4" y="54.4" transform="rotate(-90 225.4 54.4)">D10</text>
<text x="228" y="54.4" transform="rotate(-90 228 54.4)">D11</text>
<text x="230.5" y="54.4" transform="rotate(-90 230.5 54.4)">D12</text>
<text x="233" y="54.4" transform="rotate(-90 233 54.4)">D13</text>
<text x="42.5" y="71.5">+4.3V</text>
<text x="118.3" y="67">+4.3V</text>
<text x="36" y="74.6">0.1u</text>
<text x="37.1" y="72.1">C10</text>
<text x="81.4" y="75.7">R5</text>
<text x="81.6" y="78">50</text>
<text x="86.6" y="75.7">J10</text>
<text x="101.4" y="77">J18</text>
<text x="124.7" y="77.1">C17</text>
<text x="127.6" y="72.1">GND</text>
<text x="160.3" y="75.7">C19</text>
<text x="28.5" y="79.7">GND</text>
<text x="86.6" y="78.3">I_0</text>
<text x="95.4" y="79.5">Conn_01x02_Female</text>
<text x="124.9" y="79.7">0.1u</text>
<text x="159.5" y="78.3">220pF</text>
<text x="46.1" y="87.3">SN74CBT3253</text>
<text x="51" y="84.8">U3</text>
<text x="80.9" y="85.8">R10</text>
<text x="81.6" y="88.2">50</text>
<text x="85.5" y="88.4">I_180</text>
<text x="86.6" y="85.9">J11</text>
<text x="107.4" y="84.9">R3</text>
<text x="107.5" y="87.2">33</text>
<text x="117.3" y="87.3">INA821ID</text>
<text x="119.6" y="84.8">U4</text>
<text x="175.5" y="89.7">C21</text>
<text x="188.5" y="84.2">+4.3V</text>
<text x="193.4" y="87.3">0.1u</text>
<text x="194.6" y="84.8">C23</text>
<text x="197.4" y="89.8">GND</text>
<text x="37.3" y="91.1">1A</text>
<text x="37.3" y="93.6">2A</text>
<text x="45.1" y="92.1" transform="rotate(-90 45.1 92.1)">VCC</text>
<text x="48.3" y="93.6">1B2</text>
<text x="48.3" y="91.1">1B1</text>
<text x="133.6" y="93.6">J14</text>
<text x="148.2" y="94.7">R13</text>
<text x="160.9" y="94.7">R15</text>
<text x="165.8" y="95.5">GND</text>
<text x="175.9" y="92.2">100p</text>
<text x="219.8" y="92.2">R6</text>
<text x="220.1" y="94.8">100</text>
<text x="37.3" y="101.2">S0</text>
<text x="48.3" y="98.7">1B4</text>
<text x="48.3" y="96.1">1B3</text>
<text x="80.5" y="100">100p</text>
<text x="81.5" y="97.5">C5</text>
<text x="99.9" y="99.9">100p</text>
<text x="100.5" y="97.5">C7</text>
<text x="113.6" y="96.2">GND</text>
<text x="123.3" y="98">GNDA</text>
<text x="133.4" y="96.2">I_OUT</text>
<text x="148.1" y="97">8.2k</text>
<text x="161.1" y="97">15k</text>
<text x="207.5" y="101.4">10uF</text>
<text x="247.3" y="100.7">J2</text>
<text x="37.3" y="103.8">S1</text>
<text x="48.3" y="103.8">2B1</text>
<text x="48.3" y="106.3">2B2</text>
<text x="81.9" y="105.1">GND</text>
<text x="98.4" y="105.1">GND</text>
<text x="114.5" y="102.5">+4.3V</text>
<text x="127.6" y="105.1">GND</text>
<text x="148.2" y="106.3">R14</text>
<text x="160.9" y="106.3">R16</text>
<text x="207.9" y="103.7">C15</text>
<text x="239" y="107.5">JP4</text>
<text x="247.5" y="103">AudioJack3</text>
<text x="37.3" y="108.8">1OE</text>
<text x="37.3" y="111.4">2OE</text>
<text x="45.1" y="112.8" transform="rotate(-90 45.1 112.8)">GND</text>
<text x="48.3" y="108.8">2B3</text>
<text x="48.3" y="111.4">2B4</text>
<text x="80.9" y="108.7">R11</text>
<text x="81.6" y="111">50</text>
<text x="85.4" y="111.3">Q_90</text>
<text x="86.6" y="108.8">J12</text>
<text x="95.4" y="112.6">Conn_01x02_Female</text>
<text x="101.4" y="110">J19</text>
<text x="124.7" y="110.2">C18</text>
<text x="124.9" y="112.7">0.1u</text>
<text x="133.3" y="111.3">Q_OUT</text>
<text x="133.6" y="108.8">J15</text>
<text x="148.1" y="108.9">8.2k</text>
<text x="161.1" y="108.9">15k</text>
<text x="175.7" y="112.7">100p</text>
<text x="176.8" y="110.2">C22</text>
<text x="207.5" y="110.3">10uF</text>
<text x="207.9" y="112.6">C16</text>
<text x="219.9" y="108.9">R9</text>
<text x="220.1" y="111.4">100</text>
<text x="238.2" y="110">Jumper_NC_Small</text>
<text x="32.3" y="116.5">GND</text>
<text x="80.9" y="118.9">R12</text>
<text x="86.6" y="118.9">J13</text>
<text x="107.4" y="117.9">R4</text>
<text x="119.6" y="117.8">U5</text>
<text x="170.9" y="117.1">GND</text>
<text x="188.7" y="114.5">GND</text>
<text x="233.1" y="114.5">GND</text>
<text x="42.6" y="123.4">GND</text>
<text x="81.6" y="121.2">50</text>
<text x="85.5" y="121.5">Q_270</text>
<text x="107.5" y="120.2">33</text>
<text x="117.3" y="120.3">INA821ID</text>
<text x="223.6" y="123.5">+5V</text>
<text x="81.5" y="130.5">C6</text>
<text x="100.5" y="130.5">C8</text>
<text x="123.3" y="131.1">GNDA</text>
<text x="159.5" y="129.1">220pF</text>
<text x="160.3" y="126.5">C20</text>
<text x="244" y="130.5">5V</text>
<text x="244.1" y="127.9">J16</text>
<text x="254.6" y="126.1">+4.3V</text>
<text x="261.7" y="126.7">PWR_FLAG</text>
<text x="276.5" y="131.6">C24</text>
<text x="80.5" y="133">100p</text>
<text x="99.5" y="133">100p</text>
<text x="118.8" y="133.6">GND</text>
<text x="226.8" y="134.4">R1</text>
<text x="226.8" y="136.7">1k</text>
<text x="250.4" y="133">R2</text>
<text x="250.5" y="135.6">10k</text>
<text x="257.9" y="135.6">PWR_FLAG</text>
<text x="275.1" y="134.2">0.1u</text>
<text x="81.9" y="138.1">GND</text>
<text x="94.6" y="139.4">GND</text>
<text x="200.1" y="141.8">Jumper_NC_Small</text>
<text x="211" y="139.2">JP3</text>
<text x="238.7" y="140.7">Q1</text>
<text x="239" y="143">PN2222A</text>
<text x="273.6" y="139.4">GND</text>
<text x="94.8" y="148.7">U2A</text>
<text x="118.7" y="147.7">+3.3V</text>
<text x="229.4" y="149.6" transform="rotate(-90 229.4 149.6)">10uF</text>
<text x="231.7" y="148.7" transform="rotate(-90 231.7 148.7)">C9</text>
<text x="250.5" y="145.7">R17</text>
<text x="250.5" y="148.3">10k</text>
<text x="261.7" y="145">GNDA</text>
<text x="56" y="155.8">C4</text>
<text x="76.4" y="153.2">CLK_1</text>
<text x="81.5" y="150.7">J7</text>
<text x="93.3" y="151">74AC74</text>
<text x="226.2" y="155.9">PWR_FLAG</text>
<text x="258.4" y="154.6">GND</text>
<text x="42.5" y="156.6">+3.3V</text>
<text x="55.4" y="158.1">0.1u</text>
<text x="92.5" y="158.4">D</text>
<text x="92.5" y="160.9">C</text>
<text x="97.2" y="157.4" transform="rotate(-90 97.2 157.4)">S</text>
<text x="99.2" y="158.4">Q</text>
<text x="112" y="161">J8</text>
<text x="223" y="159">GND</text>
<text x="242.9" y="161">4.3V</text>
<text x="244.1" y="158.4">J17</text>
<text x="59.1" y="167.9">GND</text>
<text x="97.2" y="164.3" transform="rotate(-90 97.2 164.3)">R</text>
<text x="99.2" y="163.4">Q</text>
<text x="110.6" y="166">I_LO</text>
<text x="150.5" y="164.9">C14</text>
<text x="150.6" y="167.2">0.1u</text>
<text x="31.4" y="172.5">Y1</text>
<text x="37.3" y="171.1">XA</text>
<text x="45.1" y="172.1" transform="rotate(-90 45.1 172.1)">VDD</text>
<text x="50.2" y="173.5" transform="rotate(-90 50.2 173.5)">VDDO</text>
<text x="52" y="173.6">CLK0</text>
<text x="130.2" y="171.4" transform="rotate(-90 130.2 171.4)">VCC</text>
<text x="135.6" y="173.8">U2C</text>
<text x="37.3" y="176.1">XB</text>
<text x="52" y="178.7">CLK1</text>
<text x="67" y="180">CLK_2</text>
<text x="67" y="177.7">J5</text>
<text x="92.5" y="178.7">D</text>
<text x="97.2" y="177.7" transform="rotate(-90 97.2 177.7)">S</text>
<text x="99.2" y="178.7">Q</text>
<text x="135.8" y="176.1">74AC74</text>
<text x="145.5" y="174.2">GND</text>
<text x="37.3" y="183.8">SCL</text>
<text x="52" y="183.8">CLK2</text>
<text x="67" y="185.1">CLK_3</text>
<text x="67" y="182.7">J6</text>
<text x="92.5" y="181.2">C</text>
<text x="97.2" y="184.7" transform="rotate(-90 97.2 184.7)">R</text>
<text x="99.2" y="183.8">Q</text>
<text x="113.2" y="181.3">J9</text>
<text x="130.2" y="180.8" transform="rotate(-90 130.2 180.8)">GND</text>
<text x="37.3" y="186.3">SDA</text>
<text x="47.6" y="187.7" transform="rotate(-90 47.6 187.7)">GND</text>
<text x="110.5" y="186.4">Q_LO</text>
<text x="127.7" y="190.7">GND</text>
<text x="25.9" y="196.5">Si5351A-B-GT</text>
<text x="30.6" y="194">U1</text>
<text x="45.2" y="195.8">GND</text>
<text x="90.8" y="196.5">74AC74</text>
<text x="92.2" y="194">U2B</text>
</g>
<g font-size="1.8" fill="#0000c2">
<text x="250.2" y="15.4">Duty cycle of Tayloe Mixer</text>
<text x="250.2" y="17.5">makes the input impedence</text>
<text x="82.5" y="18.3">Bandpass Filter 5-18MHz</text>
<text x="82.5" y="20.3">(3rd Order, Series-First Bessel)</text>
<text x="118.1" y="18.3">Eliminate Power</text>
<text x="118.1" y="20.3">Supply Noise</text>
<text x="250.2" y="19.5">1/4, making Gain = R1/(4*R3)</text>
<text x="250.2" y="21.6">10 Ohms added for current control</text>
<text x="47" y="27.1">Voltage Protection</text>
<text x="49.4" y="29.2">Diodes</text>
<text x="81.3" y="27.1">T37-6 Toroid:</text>
<text x="81.3" y="29.2">8 turns</text>
<text x="101.6" y="28.4">T50-6 Toroid:</text>
<text x="101.6" y="30.5">18 turns</text>
<text x="139.7" y="35.6">2.15V Bias</text>
<text x="257.8" y="44.9">Jumper to prevent</text>
<text x="257.8" y="47">ground loops</text>
<text x="36.8" y="58.9">Jumper to prevent</text>
<text x="36.8" y="61">ground loops</text>
<text x="77.5" y="67.8">Low Noise Instrumentation Amplifiers</text>
<text x="77.5" y="69.8">Gain Controlled by 1 Resistor</text>
<text x="77.5" y="72.4">Gain EQ: 1 + (49.4 kOhm / RG)</text>
<text x="168.9" y="76.7">Two-Pole Low Pass Filter</text>
<text x="57.1" y="82.5">10.7 kHz IF</text>
<text x="168.9" y="78.7">Using 2-Channel Op Amp</text>
<text x="237.5" y="89.1">Full Scale Input</text>
<text x="237.5" y="91.1">Signal Level Typ: 1.0 Vrms</text>
<text x="237.5" y="95.2">Input R = 55 kOhm</text>
<text x="201.9" y="127.5">Voltage Smoother For</text>
<text x="201.9" y="129.5">PC 5V power</text>
<text x="26.7" y="145.3">Confirm no pull ups are fine</text>
<text x="26.7" y="147.3">for the SCL SDA lines</text>
<text x="262.9" y="149.1">2.15V Biased</text>
<text x="262.9" y="151.1">Analog Ground</text>
<text x="15.2" y="163">With 5-10MHz, LO will be</text>
<text x="15.2" y="165.1">around 20 - 40 MHz</text>
</g>
<g font-size="1.8" fill="#840000">
<text x="53.1" y="35.7" transform="rotate(-90 53.1 35.7)">1</text>
<text x="199.1" y="34.2" transform="rotate(-90 199.1 34.2)">28</text>
<text x="201.7" y="33.8" transform="rotate(-90 201.7 33.8)">3</text>
<text x="209.3" y="34.2" transform="rotate(-90 209.3 34.2)">18</text>
<text x="214.4" y="34.2" transform="rotate(-90 214.4 34.2)">19</text>
<text x="216.9" y="34.2" transform="rotate(-90 216.9 34.2)">20</text>
<text x="219.5" y="34.2" transform="rotate(-90 219.5 34.2)">21</text>
<text x="222" y="34.2" transform="rotate(-90 222 34.2)">22</text>
<text x="229.6" y="34.2" transform="rotate(-90 229.6 34.2)">25</text>
<text x="232.2" y="34.2" transform="rotate(-90 232.2 34.2)">26</text>
<text x="44.2" y="41.4" transform="rotate(-90 44.2 41.4)">2</text>
<text x="47.8" y="36.8">1</text>
<text x="128" y="39.5" transform="rotate(-90 128 39.5)">1</text>
<text x="189.5" y="41.9">17</text>
<text x="189.5" y="39.4">27</text>
<text x="237.8" y="41.9">29</text>
<text x="189.5" y="47">30</text>
<text x="238.3" y="44.4">4</text>
<text x="199.1" y="56.6" transform="rotate(-90 199.1 56.6)">2</text>
<text x="201.7" y="56.6" transform="rotate(-90 201.7 56.6)">1</text>
<text x="204.2" y="56.6" transform="rotate(-90 204.2 56.6)">5</text>
<text x="206.8" y="56.6" transform="rotate(-90 206.8 56.6)">6</text>
<text x="209.3" y="56.6" transform="rotate(-90 209.3 56.6)">7</text>
<text x="211.8" y="56.6" transform="rotate(-90 211.8 56.6)">8</text>
<text x="214.4" y="56.6" transform="rotate(-90 214.4 56.6)">9</text>
<text x="216.9" y="57.1" transform="rotate(-90 216.9 57.1)">10</text>
<text x="219.5" y="57.1" transform="rotate(-90 219.5 57.1)">11</text>
<text x="222" y="57.1" transform="rotate(-90 222 57.1)">12</text>
<text x="224.5" y="57.1" transform="rotate(-90 224.5 57.1)">13</text>
<text x="227.1" y="57.1" transform="rotate(-90 227.1 57.1)">14</text>
<text x="229.6" y="57.1" transform="rotate(-90 229.6 57.1)">15</text>
<text x="232.2" y="57.1" transform="rotate(-90 232.2 57.1)">16</text>
<text x="92.5" y="78.8" transform="rotate(-90 92.5 78.8)">1</text>
<text x="100.5" y="83.8">2</text>
<text x="44.2" y="87.6" transform="rotate(-90 44.2 87.6)">16</text>
<text x="92.5" y="89" transform="rotate(-90 92.5 89)">1</text>
<text x="100.5" y="86.4">1</text>
<text x="134.4" y="87.7" transform="rotate(-90 134.4 87.7)">1</text>
<text x="35.1" y="90.2">7</text>
<text x="35.1" y="92.7">9</text>
<text x="52.9" y="95.2">4</text>
<text x="52.9" y="92.7">5</text>
<text x="52.9" y="90.2">6</text>
<text x="186.4" y="95.5">-</text>
<text x="34.6" y="100.3">14</text>
<text x="52.9" y="97.8">3</text>
<text x="186.2" y="99.4">+</text>
<text x="235.6" y="101.6">R</text>
<text x="235.7" y="99.1">T</text>
<text x="35.1" y="107.9">1</text>
<text x="52.4" y="102.9">10</text>
<text x="52.4" y="105.4">11</text>
<text x="52.4" y="107.9">12</text>
<text x="186.2" y="104.4">+</text>
<text x="235.6" y="104.1">S</text>
<text x="34.6" y="110.5">15</text>
<text x="52.4" y="110.5">13</text>
<text x="92.5" y="111.9" transform="rotate(-90 92.5 111.9)">1</text>
<text x="186.4" y="108.2">-</text>
<text x="44.2" y="115" transform="rotate(-90 44.2 115)">8</text>
<text x="100.5" y="119.4">1</text>
<text x="100.5" y="116.8">2</text>
<text x="134.4" y="116.9" transform="rotate(-90 134.4 116.9)">1</text>
<text x="92.5" y="122" transform="rotate(-90 92.5 122)">1</text>
<text x="237.6" y="129.5">1</text>
<text x="237.7" y="137.9" transform="rotate(-90 237.7 137.9)">3</text>
<text x="230.7" y="142.7">2</text>
<text x="237.7" y="145.5" transform="rotate(-90 237.7 145.5)">1</text>
<text x="96.3" y="154.4" transform="rotate(-90 96.3 154.4)">4</text>
<text x="82.3" y="158.8" transform="rotate(-90 82.3 158.8)">1</text>
<text x="89.7" y="157.5">2</text>
<text x="89.7" y="160">3</text>
<text x="102.4" y="157.5">5</text>
<text x="237.6" y="160">1</text>
<text x="44.2" y="167.1" transform="rotate(-90 44.2 167.1)">1</text>
<text x="49.3" y="167.1" transform="rotate(-90 49.3 167.1)">7</text>
<text x="96.3" y="167.1" transform="rotate(-90 96.3 167.1)">1</text>
<text x="109.4" y="162.6">1</text>
<text x="129.3" y="166.3" transform="rotate(-90 129.3 166.3)">14</text>
<text x="35.1" y="170.2">2</text>
<text x="57.5" y="172.7">10</text>
<text x="31.6" y="174.8">Crystal</text>
<text x="35.1" y="175.3">3</text>
<text x="57.9" y="177.8">9</text>
<text x="61.1" y="177.8">1</text>
<text x="89.2" y="177.8">12</text>
<text x="96.3" y="175.2" transform="rotate(-90 96.3 175.2)">10</text>
<text x="102.4" y="177.8">9</text>
<text x="57.9" y="182.9">6</text>
<text x="61.1" y="182.9">1</text>
<text x="89.2" y="180.3">11</text>
<text x="110.6" y="182.9">1</text>
<text x="129.3" y="183.6" transform="rotate(-90 129.3 183.6)">7</text>
<text x="46.7" y="190" transform="rotate(-90 46.7 190)">8</text>
<text x="96.3" y="187.9" transform="rotate(-90 96.3 187.9)">13</text>
</g>
<g font-size="1.8">
<text x="224.5" y="34.2" transform="rotate(-90 224.5 34.2)">23SDA</text>
<text x="227.1" y="34.2" transform="rotate(-90 227.1 34.2)">24SCL</text>
<text x="151.1" y="36.8">FIL_OUT</text>
<text x="15.5" y="91.4">FIL_OUT</text>
<text x="29.2" y="100.3">I_LO</text>
<text x="29.2" y="102.9">Q_LO 2</text>
<text x="102.4" y="162.6">6 I_LO</text>
<text x="30.6" y="185.4">SDA 5</text>
<text x="30.8" y="182.9">SCL 4</text>
<text x="102.4" y="182.9">8 Q_LO</text>
</g>
<g font-size="1.4" fill="#840000">
<text x="113.9" y="80">4</text>
<text x="113.9" y="82.5">2</text>
<text x="120.4" y="78.1" transform="rotate(-90 120.4 78.1)">8</text>
<text x="113.9" y="87.6">3</text>
<text x="131.7" y="85.1">7</text>
<text x="113.9" y="90.2">1</text>
<text x="120.4" y="93.3" transform="rotate(-90 120.4 93.3)">5</text>
<text x="125.5" y="90.8" transform="rotate(-90 125.5 90.8)">6</text>
<text x="113.9" y="113">4</text>
<text x="120.4" y="111.1" transform="rotate(-90 120.4 111.1)">8</text>
<text x="113.9" y="115.6">2</text>
<text x="131.7" y="118.1">7</text>
<text x="113.9" y="123.2">1</text>
<text x="113.9" y="120.6">3</text>
<text x="125.5" y="123.8" transform="rotate(-90 125.5 123.8)">6</text>
<text x="120.4" y="126.4" transform="rotate(-90 120.4 126.4)">5</text>
</g>
<g font-size="1.1" fill="#840000">
<text x="121.7" y="80" transform="rotate(-90 121.7 80)">+VS</text>
<text x="121.7" y="92.3" transform="rotate(-90 121.7 92.3)">-VS</text>
<text x="127" y="90.5" transform="rotate(-90 127 90.5)">REF</text>
<text x="183.9" y="95.2">2</text>
<text x="191.5" y="94.5" transform="rotate(-90 191.5 94.5)">8</text>
<text x="183.9" y="100.3">3</text>
<text x="194" y="97.8">1</text>
<text x="183.9" y="104.1">5</text>
<text x="194" y="106.6">7</text>
<text x="121.7" y="113" transform="rotate(-90 121.7 113)">+VS</text>
<text x="183.9" y="109.2">6</text>
<text x="191.5" y="108.5" transform="rotate(-90 191.5 108.5)">4</text>
<text x="121.7" y="125.3" transform="rotate(-90 121.7 125.3)">-VS</text>
<text x="127" y="123.6" transform="rotate(-90 127 123.6)">REF</text>
</g>
<g font-size="1.1" fill="#008484">
<text x="183.1" y="94">INA-</text>
<text x="190.3" y="94.9" transform="rotate(-90 190.3 94.9)">V+</text>
<text x="182.9" y="99.1">INA+</text>
<text x="192.8" y="96.5">OUTA</text>
<text x="182.9" y="102.9">INB+</text>
<text x="183.1" y="108">INB-</text>
<text x="192.8" y="105.4">OUTB</text>
<text x="190.3" y="108.7" transform="rotate(-90 190.3 108.7)">V-</text>
</g>
</svg>
